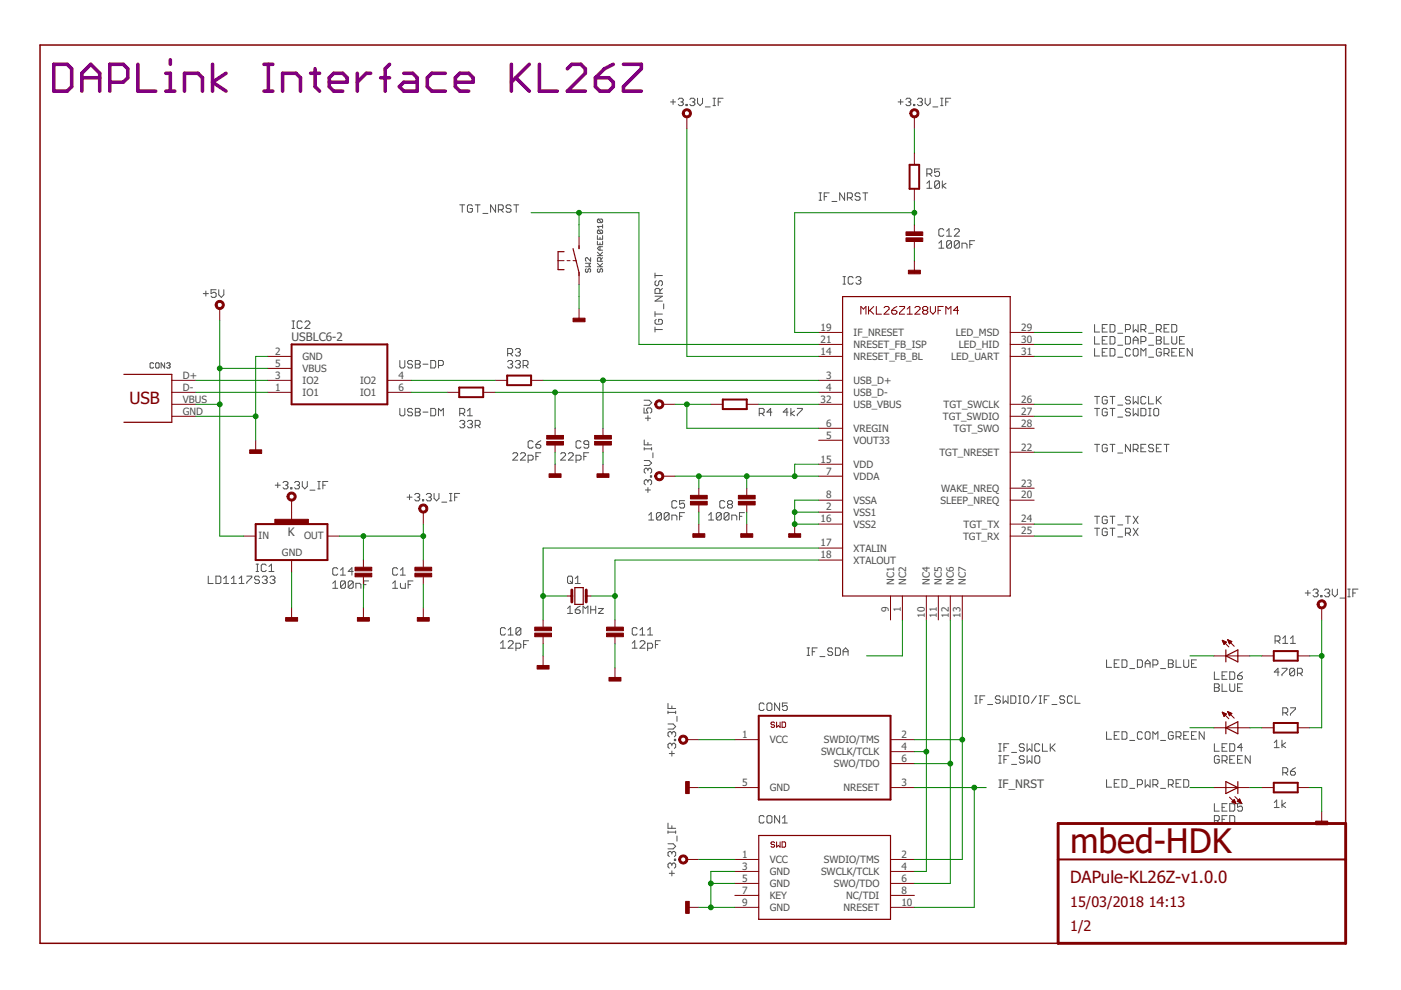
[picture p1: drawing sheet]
<svg xmlns="http://www.w3.org/2000/svg" width="297mm" height="210mm" viewBox="0 0 297 210" stroke-linecap="round" stroke-linejoin="round" font-family="sans-serif">
<g fill="none" stroke="#505050" stroke-width=".21">
<path d="M142.2 21.6h1M142.7 21.1v1M143.8 21.1l.3-.3h.5l.3 .3v.3l-.3 .2M144.3 21.6h.3M144.6 21.6l.3 .3v.2l-.3 .3h-.5l-.3-.3M145.4 22.1h.3v.3h-.3zM146.3 21.1l.2-.3h.5l.3 .3v.3l-.3 .2M146.8 21.6h.2M147 21.6l.3 .3v.2l-.3 .3h-.5l-.2-.3M147.9 20.8v1.1l.5 .5 .5-.5v-1.1M149.5 22.7h1.1M151.2 20.8h.5"/>
<path d="M151.2 22.4h.5M151.4 20.8v1.6M152.3 21.6h.5M153.3 20.8h-1v1.6M190.4 21.6h1.1M190.9 21.1v1M192.1 21.1l.2-.3h.5l.3 .3v.3l-.3 .2M192.6 21.6h.2M192.8 21.6l.3 .3v.2l-.3 .3h-.5l-.2-.3M193.7 22.1h.3v.3h-.3zM194.5 21.1l.3-.3h.5l.3 .3v.3l-.3 .2M195 21.6h.3"/>
<path d="M195.3 21.6l.3 .3v.2l-.3 .3h-.5l-.3-.3M196.2 20.8v1.1l.5 .5 .5-.5v-1.1M196.5 38.9l.5-.5v1.5M196.5 39.9h1.1M196.5 36.9h.8l.3-.3v-.5l-.3-.3h-.8v1.6M197 36.9l.6 .5M197.8 22.7h1M199.2 38.6v1.1l-.3 .2h-.5l-.2-.2M199.2 35.8h-1v.8l.5-.3h.2l.3 .3v.5l-.3 .3h-.5l-.2-.3M199.2 38.6l-.3-.2h-.5l-.2 .2v1.1M199.2 38.6l-1 1.1M199.4 20.8h.5"/>
<path d="M199.4 22.4h.5M199.7 20.8v1.6M199.8 38.4v1.5M200.5 21.6h.5M200.6 38.9l-.8 .5 .8 .5M201.6 20.8h-1.1v1.6M97.5 43.4h1M98 43.4v1.6M100.2 43.7l-.3-.3h-.5l-.3 .3v1l.3 .3h.5l.3-.3v-.5h-.6M100.8 43.4h1M101.3 43.4v1.6M102.4 45.3h1"/>
<path d="M105.1 43.4v1.6l-1.1-1.6v1.6M105.7 44.5h.7l.3-.3v-.5l-.3-.3h-.7v1.6M106.2 44.5l.5 .5M108.4 43.7l-.3-.3h-.6l-.2 .3v.2l.2 .3h.6l.3 .3v.2l-.3 .3h-.6l-.2-.3M108.9 43.4h1.1M109.5 43.4v1.6M124.1 55.8h1.1l-.3 .4 .3 .4h-1.1M124.3 57l-.2 .2 .2 .5 .4-.2v-.3l.2-.2 .3 .2-.1 .5M125.2 54.6v.8l-.7-.8h-.2l-.2 .2v.4l.2 .2M126.7 50v.7h1.1v-.7M126.7 51.1v.8h1.1v-.8M126.7 56.6h1.1"/>
<path d="M126.7 55.8l.7 .8M126.7 54.2h1.1M126.7 53.5l.7 .7M126.8 57l-.1 .2 .1 .5 .4-.2v-.3l.2-.2 .4 .2-.2 .5M126.8 46.5l-.1 .2 .1 .5h.8M126.8 48.8l-.1 .2v.4l.1 .1h.8M126.8 46.5h.8l.2 .2-.2 .5M126.8 48.8h.8l.2 .2v.4l-.2 .1M126.8 48.8l.8 .7M126.8 46.5l.8 .7M127.2 50.3v.4M127.2 51.5v.4"/>
<path d="M127.2 52.3v.7M127.4 55.4v-.6l-.2-.2h-.4l-.1 .2v.6h1.1M127.8 47.6v.8M127.8 55.8l-.6 .6M127.8 54.6l-.4 .4M127.8 53.5l-.6 .5M127.8 52.3h-.8l-.3 .4 .3 .3h.8M127.8 48h-1.1l.3 .4M138.9 57.9v1M138.9 58.4h1.5M139.1 59.5l-.2 .3v.5l.2 .3h.3l.3-.3v-.5l.2-.3h.3l.2 .3v.5l-.2 .3M173.7 42.5h.5"/>
<path d="M173.7 40.9h.5M173.9 40.9v1.6M174.8 41.7h.5M175.8 40.9h-1v1.6M176.4 42.7h1M178.7 58.7h.6M179 58.7v1.5M179.1 40.9v1.6l-1.1-1.6v1.6M179.7 41.9h.7l.3-.2v-.6l-.3-.2h-.7v1.6M180.2 41.9l.5 .6M180.9 58.9l-.3-.2h-.5l-.3 .2v1.1l.3 .2h.5l.3-.2M181.5 58.9l.2-.2h.6l.2 .2v.3l-.2 .3"/>
<path d="M182 59.5h.3M182.3 59.5l.2 .2v.3l-.2 .2h-.6l-.2-.2M182.4 41.1l-.3-.2h-.5l-.3 .2v.3l.3 .3h.5l.3 .2v.3l-.3 .3h-.5l-.3-.3M182.9 40.9h1.1M183.5 40.9v1.6M199.1 51.6l.5-.6v1.6M199.1 52.6h1M200.1 48.8l-.3-.3h-.5l-.2 .3v1l.2 .3h.5l.3-.3M200.7 50.1h1M200.7 49l.5-.5v1.6M201.7 51.3v1l-.2 .3h-.5l-.3-.3M201.7 51.3l-.2-.3h-.5l-.3 .3v1"/>
<path d="M201.7 51.3l-1 1M202.3 48.8l.3-.3h.5l.3 .3v.2l-1.1 1.1h1.1M203.4 51.3v1l-.3 .3h-.5l-.3-.3M203.4 51.3l-.3-.3h-.5l-.3 .3v1M203.4 51.3l-1.1 1M204 52.6v-1h.7l.3 .2v.8M205.6 51.8h.5M206.7 51h-1.1v1.6M32.6 77.1l-.2-.2h-.4l-.2 .2v.8l.2 .1h.4l.2-.1M33.2 76.9h.3l.2 .2v.8l-.2 .1h-.3l-.2-.1v-.8zM34.9 76.9v1.1l-.7-1.1v1.1M35.3 77.1l.2-.2h.4l.2 .2-.2 .4"/>
<path d="M35.7 77.5h.2M35.9 77.5l.2 .2-.2 .3h-.4l-.2-.1M43.1 62.3h1.1M43.6 61.7v1.1M45.8 61.4h-1.1v.9l.9-.3 .2 .3v.5l-.2 .3h-.6l-.3-.3M46.4 61.4v1.1l.5 .6 .6-.6v-1.1M61.9 69.6h.5M61.9 68.1h.5M62.2 68.1v1.5M64.1 68.3l-.3-.2h-.5l-.3 .2v1.1l.3 .2h.5l.3-.2M64.6 68.3l.3-.2h.5l.3 .2v.3l-1.1 1h1.1M84.8 76.4v1.3l.2 .3h.6l.2-.3v-1.3"/>
<path d="M87.5 76.7l-.3-.3h-.5l-.3 .3v.3l.3 .2h.5l.3 .3v.2l-.3 .3h-.5l-.3-.3M88.1 76.4h.7l.3 .3v.3l-.3 .2 .3 .3v.2l-.3 .3h-.7zM88.1 77.2h.7M89.7 77.2h1M91.3 76.4h.8l.3 .3v1l-.3 .3h-.8zM93 77.5h.7l.3-.3v-.5l-.3-.3h-.7v1.6M107.6 76.7l.3-.3h.5l.3 .3v.3l-.3 .2M107.6 75h.8l.3-.3v-.5l-.3-.3h-.8v1.6M108.2 77.2h.2M108.2 75l.5 .5M108.4 77.2l.3 .3v.2l-.3 .3h-.5l-.3-.3M109.3 76.7l.2-.3h.6l.2 .3v.3l-.2 .2"/>
<path d="M109.3 74.2l.2-.3h.6l.2 .3v.2l-.2 .3M109.8 77.2h.3M109.8 74.7h.3M110.1 77.2l.2 .3v.2l-.2 .3h-.6l-.2-.3M110.1 74.7l.2 .3v.2l-.2 .3h-.6l-.2-.3M110.9 77.5h.8l.3-.3v-.5l-.3-.3h-.8v1.6M111.4 77.5l.6 .5M138.9 69.9h1.5M138.9 66.1v1M138.9 69.3v1.1M138.9 66.6h1.5M138.9 62.8h1.5l-1.5 1h1.5"/>
<path d="M139.1 67.7l-.2 .3v.5l.2 .2h1.1l.2-.2v-.5l-.2-.3h-.5v.5M139.9 62.2v-.8l-.2-.2h-.6l-.2 .2v.8h1.5M140.4 61.2l-.5 .5M140.7 64.4v1.1M178.7 60.2h.6M232.1 73.9v1.6h1M232.1 68.8v1.6h1M232.1 71.4v1.5h1M233.7 74.7h.5M233.7 69.6h.5M233.7 72.1h.5M234.8 73.9h-1.1v1.6h1.1"/>
<path d="M234.8 68.8h-1.1v1.6h1.1M234.8 71.4h-1.1v1.5h1.1M235.4 73.9h.7l.3 .3v1l-.3 .3h-.7zM235.4 68.8h.7l.3 .3v1l-.3 .3h-.7zM235.4 71.4h.7l.3 .2v1.1l-.3 .2h-.7zM237 70.7h1M237 73.2h1M237 75.7h1M238.6 69.9h.8l.3-.3v-.5l-.3-.3h-.8v1.6M238.6 71.4h.8l.3 .2v1.1l-.3 .2h-.8zM239.7 74.2l-.3-.3h-.5l-.3 .3v1l.3 .3h.5l.3-.3M240.3 68.8v1.6l.5-.5 .5 .5v-1.6"/>
<path d="M240.3 72.9v-1l.5-.5 .5 .5v1M240.3 72.1h1M240.5 73.9h.5l.3 .3v1l-.3 .3h-.5l-.2-.3v-1zM241.9 72.4h.8l.3-.3v-.5l-.3-.2h-.8v1.5M241.9 69.9h.8l.3-.3v-.5l-.3-.3h-.8v1.6M241.9 75.5v-1.6l.5 .5 .6-.5v1.6M242.4 69.9l.6 .5M243.5 70.7h1.1M243.5 73.2h1.1M243.5 75.7h1.1M245.2 69.9h.8l.2-.3v-.5l-.2-.3h-.8v1.6M245.2 71.4h.8l.2 .2v.3l-.2 .2 .2 .3v.3l-.2 .2h-.8z"/>
<path d="M245.2 72.1h.8M245.7 69.9l.5 .5M246.2 74.2l-.2-.3h-.6l-.2 .3v1l.2 .3h.6l.2-.3v-.5h-.5M246.8 75h.8l.3-.3v-.5l-.3-.3h-.8v1.6M246.8 69.6h.5M246.8 71.4v1.5h1.1M247.3 75l.6 .5M247.9 68.8h-1.1v1.6h1.1M248.4 74.7h.6M248.4 68.8h.8l.3 .3v1l-.3 .3h-.8zM248.4 71.4v1.3l.3 .2h.5l.3-.2v-1.3M249.5 73.9h-1.1v1.6h1.1"/>
<path d="M250.1 74.7h.5M250.1 72.1h.5M251.1 73.9h-1v1.6h1M251.1 71.4h-1v1.5h1M252.8 73.9v1.6l-1.1-1.6v1.6M84.8 86.6v1.3l.2 .3h.6l.2-.3v-1.3M87.5 86.8l-.3-.2h-.5l-.3 .2v.3l.3 .3h.5l.3 .3v.2l-.3 .3h-.5l-.3-.3M88.1 87.4h.7M88.1 86.6h.7l.3 .2v.3l-.3 .3 .3 .3v.2l-.3 .3h-.7zM89.7 87.4h1M91.3 86.6h.8l.3 .2v1.1l-.3 .3h-.8zM93 88.2v-1.6l.5 .5 .5-.5v1.6"/>
<path d="M97.5 89.4l.2-.3h.6l.2 .3v.3l-.2 .2M97.5 87.7h.8l.2-.3v-.6l-.2-.2h-.8v1.6M98 89.9h.3M98 87.7l.5 .5M98.3 89.9l.2 .3v.2l-.2 .3h-.6l-.2-.3M99.1 89.4l.3-.3h.5l.3 .3v.3l-.3 .2M99.1 87.1l.5-.5v1.6M99.1 88.2h1.1M99.6 89.9h.3M99.9 89.9l.3 .3v.2l-.3 .3h-.5l-.3-.3M100.8 90.2h.7l.3-.3v-.5l-.3-.3h-.7v1.6M101.3 90.2l.5 .5"/>
<path d="M108.7 96.2l.3-.2h.5l.2 .2v.3l-1 1.1h1M110.3 96.2l.3-.2h.5l.3 .2v.3l-1.1 1.1h1.1M112 97.6h.8l.2-.3v-.5l-.2-.3h-.8v1.6M113 93.7l-.2-.2h-.6l-.2 .2v1.1l.2 .2h.6l.2-.2M113.6 94.2h.8l.3 .3v.3l-.3 .2h-.5l-.3-.2zM113.6 96.8h.5M114.7 96h-1.1v1.6M114.7 93.5l-.6 .2-.5 .5M118.9 96.2l.2-.2h.6l.2 .2v.3l-1 1.1h1M120.5 96.2l.3-.2h.5l.2 .2v.3l-1 1.1h1M122.1 97.6h.8l.3-.3v-.5l-.3-.3h-.8v1.6M123.2 93.7l-.3-.2h-.5l-.3 .2v1.1l.3 .2h.5l.3-.2"/>
<path d="M123.8 96.8h.5M124.8 96h-1v1.6M124.8 94.2h-.8l-.2-.2v-.3l.2-.2h.6l.2 .2v1.1l-.2 .2h-.6l-.2-.2M136.5 86.5v1.1h.9l-.3-.6v-.2l.3-.3h.5l.3 .3v.5l-.3 .3M136.5 84.9h1.1l.6 .5-.6 .5h-1.1M136.6 93.3v1h1.6M136.6 94.9v.5M136.6 97.6h1l.6 .6-.6 .5h-1M136.6 95.2h1.6M136.8 88.7h1.1M137.4 88.1v1.1M137.4 93.8v.5"/>
<path d="M137.4 99.5v.3M137.4 99.5l-.3-.2h-.3l-.2 .2v.6l.2 .2M137.4 99.5l.2-.2h.3l.3 .2v.6l-.3 .2M138.2 94.9v.5M138.4 96v1M161 87.7h.8l.2-.3v-.6l-.2-.2h-.8v1.6M161.5 87.7l.5 .5M163.7 87.4h-1.1l.8-.8v1.6M167.1 87.4h-1l.7-.8v1.6M167.7 86.6v1.6M168.5 87.1l-.8 .6 .8 .5M169 86.6h1.1v.2l-1.1 1.1v.3"/>
<path d="M232.1 86.6h1M232.1 84.1h1M232.1 94.2h1M232.6 84.1v1.5M232.6 86.6v1.6M232.6 94.2v1.6M234.8 86.8l-.3-.2h-.5l-.3 .2v1.1l.3 .3h.5l.3-.3v-.5h-.6M234.8 84.3l-.3-.2h-.5l-.3 .2v1.1l.3 .2h.5l.3-.2v-.6h-.6M234.8 94.5l-.3-.3h-.5l-.3 .3v1l.3 .3h.5l.3-.3v-.5h-.6M235.4 86.6h1M235.4 84.1h1M235.4 94.2h1"/>
<path d="M235.9 84.1v1.5M235.9 86.6v1.6M235.9 94.2v1.6M237 85.9h1M237 88.4h1M237 96.1h1M239.7 86.8l-.3-.2h-.5l-.3 .2v.3l.3 .3h.5l.3 .3v.2l-.3 .3h-.5l-.3-.3M239.7 84.3l-.3-.2h-.5l-.3 .2v.3l.3 .2h.5l.3 .3v.3l-.3 .2h-.5l-.3-.2M239.7 94.2v1.6l-1.1-1.6v1.6M240.3 84.1v1.5l.5-.5 .5 .5v-1.5M240.3 86.6v1.6l.5-.5 .5 .5v-1.6M240.3 95.3h.7l.3-.3v-.5l-.3-.3h-.7v1.6"/>
<path d="M240.8 95.3l.5 .5M241.9 86.6h.8l.3 .2v1.1l-.3 .3h-.8zM241.9 95h.5M243 84.3l-.3-.2h-.6l-.2 .2v1.1l.2 .2h.6l.3-.2M243 94.2h-1.1v1.6h1.1M243.5 86.6h.6M243.5 88.2h.6M243.5 84.1v1.5h1.1M243.8 86.6v1.6M244.6 94.5l-.3-.3h-.5l-.3 .3v.2l.3 .3h.5l.3 .3v.2l-.3 .3h-.5l-.3-.3M244.9 86.6h.5l.3 .2v1.1l-.3 .3h-.5l-.3-.3v-1.1zM245.2 84.1v1.5"/>
<path d="M245.2 95h.5M245.4 84.8l.8 .8M246.2 94.2h-1v1.6h1M246.2 84.1l-1 1M246.8 94.2h1.1M247.3 94.2v1.6M54.3 119.6h.5M54.6 119.6v1.6M56.5 119.9l-.3-.3h-.6l-.2 .3v1l.2 .3h.6l.3-.3M58.4 102.9h1M58.9 102.3v1.1M60 102.3l.3-.2h.5l.2 .2v.3l-.2 .3"/>
<path d="M60.5 102.9h.3M60.8 102.9l.2 .2v.3l-.2 .3h-.5l-.3-.3M61.6 103.4h.3v.3h-.3zM62.5 102.3l.2-.2h.5l.3 .2v.3l-.3 .3M63 102.9h.2M63.2 102.9l.3 .2v.3l-.3 .3h-.5l-.2-.3M64.1 102.1v1l.5 .6 .6-.6v-1M65.7 103.9h1.1M67.4 102.1h.5M67.4 103.7h.5M67.6 102.1v1.6M68.5 102.9h.5"/>
<path d="M69.5 102.1h-1v1.6M86.3 105.4h1.1M86.8 104.9v1M87.9 104.9l.3-.3h.5l.3 .3v.3l-.3 .2M88.5 105.4h.2M88.7 105.4l.3 .3v.2l-.3 .3h-.5l-.3-.3M89.6 105.9h.2v.3h-.2zM90.4 104.9l.3-.3h.5l.2 .3v.3l-.2 .2M90.9 105.4h.3M91.2 105.4l.2 .3v.2l-.2 .3h-.5l-.3-.3M92 104.6v1.1l.6 .5 .5-.5v-1.1M93.7 106.5h1"/>
<path d="M95.3 104.6h.5M95.3 106.2h.5M95.6 104.6v1.6M96.4 105.4h.5M97.5 104.6h-1.1v1.6M136.8 103.9h1.1M137.4 102v.3M137.4 103.4v1M137.4 102l-.3-.3h-.3l-.2 .3v.5l.2 .3M137.4 102l.2-.3h.3l.3 .3v.5l-.3 .3M137.5 109.2l.6-.5v1.6M137.5 110.3h1.1"/>
<path d="M137.9 100.9h.3v.3h-.3zM140.2 108.9l-.2-.2h-.6l-.2 .2v1.1M140.2 108.9v1.1l-.2 .3h-.6l-.2-.3M140.2 108.9l-1 1.1M141.9 108.9v1.1l-.3 .3h-.5l-.3-.3M141.9 108.9l-.3-.2h-.5l-.3 .2v1.1M141.9 108.9l-1.1 1.1M142.5 110.3v-1.1h.7l.3 .3v.8M143.5 106.4l-.3-.2h-.5l-.2 .2v1.1l.2 .2h.5l.3-.2M144.1 109.5h.5M145.1 108.7h-1v1.6M145.1 106.2h-1v.7l.5-.2h.3l.2 .2v.6l-.2 .2h-.5l-.3-.2"/>
<path d="M150.2 110.3h1.1M150.2 109.2l.6-.5v1.6M152.9 108.9v1.1l-.2 .3h-.6l-.2-.3M152.9 108.9l-.2-.2h-.6l-.2 .2v1.1M152.9 108.9l-1 1.1M153.7 106.4l-.3-.2h-.5l-.3 .2v1.1l.3 .2h.5l.3-.2M154.5 106.9l-.3-.2v-.3l.3-.2h.5l.3 .2v.3l-.3 .2M154.5 106.9l-.3 .3v.3l.3 .2h.5l.3-.2v-.3l-.3-.3M154.5 106.9h.5M154.6 108.9v1.1l-.3 .3h-.5l-.3-.3M154.6 108.9l-.3-.2h-.5l-.3 .2v1.1M154.6 108.9l-1.1 1.1"/>
<path d="M155.2 110.3v-1.1h.7l.3 .3v.8M156.8 109.5h.5M157.8 108.7h-1v1.6M232.1 109.5h1M232.1 112h1M232.6 109.5v1.5M232.6 112v1.6M234.8 109.7l-.3-.2h-.5l-.3 .2v1.1l.3 .2h.5l.3-.2v-.6h-.6M234.8 112.2l-.3-.2h-.5l-.3 .2v1.1l.3 .3h.5l.3-.3v-.5h-.6M235.4 109.5h1M235.4 112h1M235.9 109.5v1.5"/>
<path d="M235.9 112v1.6M237 113.8h1M237 111.3h1M238.6 109.5h1.1M238.6 113h.8l.3-.2v-.6l-.3-.2h-.8v1.6M239.1 113l.6 .6M239.1 109.5v1.5M240.3 112l1 1.6M240.3 109.5l1 1.5M241.3 112l-1 1.6M241.3 109.5l-1 1.5M44.2 122.2v1.5h1"/>
<path d="M45.8 122.2h.8l.2 .2v1.1l-.2 .2h-.8zM47.4 123.7h1.1M47.4 122.7l.5-.5v1.5M49.1 123.7h1M49.1 122.7l.5-.5v1.5M50.7 123.7h1M50.7 122.7l.5-.5v1.5M52.3 122.2h1.1v.2l-1.1 1.1v.2M54.3 121.2h.5M55 122.4l-.2-.2h-.6l-.2 .2v.3l.2 .2h.6l.2 .3v.3l-.2 .2h-.6l-.2-.2M55.6 122.4l.3-.2h.5l.2 .2v.3l-.2 .2M56.1 122.9h.3"/>
<path d="M56.4 122.9l.2 .3v.3l-.2 .2h-.5l-.3-.2M57 121.2h1.1M57 120.1l.6-.5v1.6M57.2 122.4l.3-.2h.5l.3 .2v.3l-.3 .2M57.8 122.9h.2M58 122.9l.3 .3v.3l-.3 .2h-.5l-.3-.2M70.5 123.7l.6-.5v1.5M70.5 124.7h1.1M71.6 120.6l-.2-.2h-.6l-.3 .2v1.1l.3 .2h.6l.2-.2M72.2 121.9h1M72.2 120.9l.5-.5v1.5M73.2 123.4v1.1l-.2 .2h-.5l-.3-.2"/>
<path d="M73.2 123.4l-.2-.2h-.5l-.3 .2v1.1M73.2 123.4l-1 1.1M74.9 123.4v1.1l-.3 .2h-.5l-.3-.2M74.9 123.4l-.3-.2h-.5l-.3 .2v1.1M74.9 123.4l-1.1 1.1M74.9 121.2h-1.1l.8-.8v1.5M75.5 124.7v-1h.8l.2 .3v.7M77.1 124h.5M78.1 123.2h-1v1.5M83.2 124.7h1.1M83.2 123.7l.6-.5v1.5M84.3 120.6l-.3-.2h-.5l-.3 .2v1.1l.3 .2h.5l.3-.2"/>
<path d="M84.9 123.7v.8l.3 .2h.7v-1M84.9 121.9h1M84.9 120.9l.5-.5v1.5M86.5 124h.6M87.6 123.2h-1.1v1.5M106.1 136.4l.5-.6v1.6M106.1 137.4h1.1M107.2 133.3l-.3-.2h-.5l-.3 .2v1.1l.3 .2h.5l.3-.2M107.7 136.1l.3-.3h.5l.3 .3v.3l-1.1 1h1.1M107.7 134.6h1.1M107.7 133.6l.6-.5v1.5M109.4 137.4h.8l.2-.2v-.5l-.2-.3h-.8v1.6"/>
<path d="M110.4 133.3l-.2-.2h-.6l-.2 .2v1.1M110.4 133.3v1.1l-.2 .2h-.6l-.2-.2M110.4 133.3l-1 1.1M111 136.7h.5M112.1 135.8h-1.1v1.6M120.3 129l.6-.5v1.6M120.3 130.1h1.1M120.3 122.4l.3-.2h.5l.3 .2v1.1l-.3 .2h-.5l-.3-.2zM120.9 123.2l.5 .5M122 129.3h.7l.3 .2v.3l-.3 .3h-.5l-.2-.3zM122 123.7h1M122 122.7l.5-.5v1.5"/>
<path d="M123 128.5l-.5 .3-.5 .5M123.6 130.1v-1.6l.5 .5 .6-.5v1.6M125.2 129.3h1.1M125.2 128.5v1.6M126.3 128.5v1.6M126.9 129h1l-1 1.1h1M134 137.4h1.1M134 136.4l.6-.6v1.6M135.1 133.3l-.3-.2h-.5l-.3 .2v1.1l.3 .2h.5l.3-.2M135.7 136.1l.3-.3h.5l.2 .3v.3l-1 1h1M135.7 134.6h1M135.7 133.6l.5-.5v1.5"/>
<path d="M137.3 137.4h.8l.3-.2v-.5l-.3-.3h-.8v1.6M137.3 134.6h1.1M137.3 133.6l.5-.5v1.5M139 136.7h.5M140 135.8h-1v1.6M171.1 139h.5M171.1 137.4h.5M171.4 137.4v1.6M172.2 138.2h.5M173.3 137.4h-1.1v1.6M173.8 139.2h1.1M176.5 137.6l-.2-.2h-.6l-.2 .2v.3l.2 .3h.6l.2 .2v.3l-.2 .3h-.6l-.2-.3"/>
<path d="M177.1 137.4h.8l.3 .2v1.1l-.3 .3h-.8zM178.8 138.2h1M178.8 139v-1.1l.5-.5 .5 .5v1.1M234.6 139.9v1.6h1.1M237.3 139.9h-1.1v1.6h1.1M237.9 139.9h.8l.2 .3v1l-.2 .3h-.8zM241.2 139.9h.7l.3 .3v1l-.3 .3h-.7zM247.7 139.9h.8l.3 .3v.2l-.3 .3 .3 .3v.2l-.3 .3h-.8zM249.3 139.9v1.6h1.1M251 139.9v1.3l.2 .3h.6l.2-.3v-1.3M253.7 139.9h-1.1v1.6h1.1M270.3 135.9h.8l.3-.3v-.5l-.3-.3h-.8v1.6"/>
<path d="M270.8 135.9l.6 .5M272 135.4l.5-.6v1.6M272 136.4h1M273.6 136.4h1.1M273.6 135.4l.5-.6v1.6M276.7 125.7h1.1M277.3 125.2v1.1M278.4 125.2l.3-.3h.5l.3 .3v.3l-.3 .2M278.9 125.7h.3M279.2 125.7l.3 .3v.3l-.3 .2h-.5l-.3-.2M280 126.3h.3v.2h-.3zM280.8 125.2l.3-.3h.5l.3 .3v.3l-.3 .2"/>
<path d="M281.4 125.7h.2M281.6 125.7l.3 .3v.3l-.3 .2h-.5l-.3-.2M282.5 124.9v1.1l.5 .5 .5-.5v-1.1M284.1 126.8h1.1M285.7 124.9h.6M285.7 126.5h.6M286 124.9v1.6M286.8 125.7h.6M287.9 124.9h-1.1v1.6M141.6 149.1v1.1h1.7M141.6 150.8v.5M141.6 153.5h1.1l.6 .6-.6 .5h-1.1"/>
<path d="M141.6 151h1.7M141.9 159.8h1.1M142.5 149.7v.5M142.5 155.4v.3M142.5 157.9v.2M142.5 159.2v1.1M142.5 157.9l-.3-.3h-.3l-.3 .3v.5l.3 .3M142.5 155.4l-.3-.3h-.3l-.3 .3v.6l.3 .2M142.5 157.9l.2-.3h.3l.3 .3v.5l-.3 .3M142.5 155.4l.2-.3h.3l.3 .3v.6l-.3 .2M143 156.8h.3v.2h-.3zM143.3 150.8v.5"/>
<path d="M143.5 151.9v1.1M162 149.3l-.2-.2h-.6l-.2 .2v1.1l.2 .2h.6l.2-.2M162.9 149.1h.5l.3 .2v1.1l-.3 .2h-.5l-.3-.2v-1.1zM165.3 149.1v1.5l-1.1-1.5v1.5M166.9 149.1h-1v.8l.5-.3h.3l.2 .3v.5l-.2 .2h-.6l-.2-.2M206.7 149.1h.5M206.7 147.5h.5M206.9 147.5v1.6M207.8 148.3h.5M208.8 147.5h-1v1.6M209.4 149.4h1.1M211.8 159.3h.5"/>
<path d="M211.8 157.7h.5M212 157.7v1.6M212.1 147.8l-.3-.3h-.5l-.3 .3v.3l.3 .2h.5l.3 .3v.2l-.3 .3h-.5l-.3-.3M212.7 147.5v1.6l.5-.5 .5 .5v-1.6M212.9 158.5h.5M213.9 157.7h-1v1.6M214.3 147.5h.8l.3 .3v1l-.3 .3h-.8zM214.5 159.5h1M215.9 149.1h.6M215.9 147.5h.6M216.2 147.5v1.6M217.2 158l-.3-.3h-.5l-.3 .3v.2l.3 .3h.5l.3 .2v.3l-.3 .3h-.5l-.3-.3"/>
<path d="M217.3 147.5h.5l.3 .3v1l-.3 .3h-.5l-.3-.3v-1zM217.8 157.7v1.6l.5-.6 .5 .6v-1.6M219.7 147.5l-1 1.6M220.3 149.1h.5M220.3 147.5h.5M220.5 158l-.3-.3h-.6l-.2 .3v1l.2 .3h.6l.3-.3M220.6 147.5v1.6M221 157.7v1.6h1.1M221.4 148.3h.5M222.5 147.5h-1.1v1.6M222.7 157.7v1.6M222.9 158.5l.8 .8"/>
<path d="M223 149.4h1.1M223.7 157.7l-1 1M225.7 147.8l-.2-.3h-.6l-.2 .3v.3l.2 .2h.6l.2 .3v.2l-.2 .3h-.6l-.2-.3M227.4 147.8l-.3-.3h-.5l-.3 .3v1l.3 .3h.5l.3-.3M227.9 147.5v1.6h1.1M234.6 155.2v1.5h1.1M236.2 140.7h.6M236.2 155.9h.6M237.3 155.2h-1.1v1.5h1.1M237.9 155.2h.8l.2 .2v1.1l-.2 .2h-.8zM239.5 141.8h1.1M239.5 157h1.1"/>
<path d="M242.2 155.4l-.3-.2h-.5l-.2 .2v1.1l.2 .2h.5l.3-.2M242.8 141.5v-1.1l.5-.5 .5 .5v1.1M242.8 140.7h1M243.1 155.2h.5l.2 .2v1.1l-.2 .2h-.5l-.3-.2v-1.1zM244.4 141h.8l.3-.3v-.5l-.3-.3h-.8v1.6M244.4 156.7v-1.5l.6 .5 .5-.5v1.5M246.1 141.8h1M246.1 157h1M247.7 140.7h.8M248.8 155.4l-.3-.2h-.5l-.3 .2v1.1l.3 .2h.5l.3-.2v-.6h-.6M249.3 156.2h.8l.3-.3v-.5l-.3-.2h-.8v1.5M249.9 156.2l.5 .5"/>
<path d="M251 155.9h.5M252 155.2h-1v1.5h1M252.6 140.7h.5M252.6 155.9h.5M253.7 155.2h-1.1v1.5h1.1M255.3 155.2v1.5l-1-1.5v1.5M257.5 142.5v1.5h1M257.5 145h.8l.2 .3v.2l-.2 .3 .2 .2v.3l-.2 .3h-.8zM257.5 157.7v1.6h1M257.5 145.8h.8M259.1 145v1.6h1.1M259.1 143.3h.5"/>
<path d="M259.1 158.5h.5M260.2 142.5h-1.1v1.5h1.1M260.2 157.7h-1.1v1.6h1.1M260.7 142.5h.8l.3 .2v1.1l-.3 .2h-.8zM260.7 145v1.3l.3 .3h.5l.3-.3v-1.3M260.7 157.7h.8l.3 .3v1l-.3 .3h-.8zM262.4 143.3h.8l.2 .2v.3l-.2 .2h-.6l-.2-.2zM262.4 145.8h.5M263.4 145h-1v1.6h1M263.4 158.5h-1l.8-.8v1.6M263.4 142.5l-1 .8M270.2 157.5l.5-.6v1.6"/>
<path d="M270.2 158.5h1M271.2 142.5h-1l.8-.8v1.6M271.8 141.7h1.1v.3l-1.1 1v.3M271.8 156.9v1.6M272 151.1h.8l.2-.2v-.6l-.2-.2h-.8v1.6M272.5 151.1l.5 .6M272.6 157.5l-.8 .5 .8 .5M273.6 150.1h1.1v.2l-1.1 1.1v.3M274.5 142l-.3-.3h-.5l-.3 .3v1M274.5 142v1l-.3 .3h-.5l-.3-.3M274.5 142l-1.1 1M275.1 142.7h.8l.2-.2v-.5l-.2-.3h-.8v1.6"/>
<path d="M275.6 142.7l.5 .6M141.6 174.5v1.1h1.7M141.6 176.2v.5M141.6 178.9h1.1l.6 .5-.6 .6h-1.1M141.6 176.4h1.7M142.5 175.1v.5M143.3 176.2v.5M143.5 177.2v1.2M162 173.2l-.2-.3h-.6l-.2 .3v1l.2 .3h.6l.2-.3M162.9 172.9h.5l.3 .3v1l-.3 .3h-.5l-.3-.3v-1zM165.3 172.9v1.6l-1.1-1.6v1.6M165.9 174.5h1"/>
<path d="M165.9 173.5l.5-.6v1.6M211.8 160.2h.5M211.8 161.8h.5M212 160.2v1.6M212.9 161h.5M213.9 160.2h-1v1.6M214.5 162.1h1M217.2 160.5l-.3-.3h-.5l-.3 .3v.3l.3 .2h.5l.3 .3v.2l-.3 .3h-.5l-.3-.3M217.8 160.2v1.6l.5-.5 .5 .5v-1.6M219.6 160.2h.6l.3 .3v1l-.3 .3h-.6l-.2-.3v-1zM234.6 165.3v1.6h1.1M236.2 166.1h.6"/>
<path d="M237.3 165.3h-1.1v1.6h1.1M237.9 165.3h.8l.2 .3v1l-.2 .3h-.8zM239.5 167.2h1.1M241.2 166.4h.7l.3-.3v-.5l-.3-.3h-.7v1.6M242.8 165.3v1.6l.5-.5 .5 .5v-1.6M244.4 166.4h.8l.3-.3v-.5l-.3-.3h-.8v1.6M245 166.4l.5 .5M246.1 167.2h1M247.7 166.4h.8l.3-.3v-.5l-.3-.3h-.8v1.6M248.2 166.4l.6 .5M249.3 166.1h.6M250.4 165.3h-1.1v1.6h1.1"/>
<path d="M251 165.3h.8l.2 .3v1l-.2 .3h-.8zM257.5 170.4v1.6h1M257.5 174h.8l.2-.3v-.5l-.2-.3h-.8v1.6M258 174l.5 .5M258.5 160.5l-.2-.3h-.6l-.2 .3v1l.2 .3h.6l.2-.3v-.5h-.5M259.1 161.3h.8l.3-.3v-.5l-.3-.3h-.8v1.6M259.1 173.7h.5M259.1 171.2h.5M259.6 161.3l.6 .5M260.2 170.4h-1.1v1.6h1.1M260.2 172.9h-1.1v1.6h1.1M260.7 161h.6"/>
<path d="M260.7 170.4h.8l.3 .2v1.1l-.3 .3h-.8zM260.7 172.9h.8l.3 .3v1l-.3 .3h-.8zM261.8 160.2h-1.1v1.6h1.1M262.4 161h.5M263.4 160.2h-1v1.6h1M263.4 170.4h-1v.8l.5-.3h.3l.2 .3v.5l-.2 .3h-.6l-.2-.3M265.1 160.2v1.6l-1.1-1.6v1.6M270.2 170.2l.5-.6v1.6M270.2 171.2h1M271.8 169.6v1.6M272 163.8h.8l.2-.2v-.6l-.2-.2h-.8v1.6M272.5 163.8l.5 .6"/>
<path d="M272.6 170.2l-.8 .5 .8 .5M273.6 163.6h.8l.3 .2v.3l-.3 .3h-.5l-.3-.3zM274.7 162.8l-1.1 .8M141.9 185.2h1.1M142.5 180.8v.3M142.5 183.3v.2M142.5 184.6v1.1M142.5 180.8l-.3-.3h-.3l-.3 .3v.5l.3 .3M142.5 183.3l-.3-.3h-.3l-.3 .3v.5l.3 .3M142.5 180.8l.2-.3h.3l.3 .3v.5l-.3 .3M142.5 183.3l.2-.3h.3l.3 .3v.5l-.3 .3M143 182.2h.3v.2h-.3z"/>
</g>
<path d="M285.3 174.6v-165.1h-276.8v190.5h215.8" fill="none" stroke="#800000" stroke-width=".32"/>
<path d="M121.2 125.1v2.5M124.3 125.1v2.5M224.3 174.6h61v25.4h-61z" fill="none" stroke="#800000" stroke-width=".61"/>
<path d="M192.8 34.9h2.1v5.1h-2.1zM61.8 73h20.3v12.7h-20.3zM107.5 79.6h5.1v2.1h-5.1zM97.4 82.2h5v2h-5zM153.2 84.7h5.1v2h-5.1zM54.2 111.1h15.2v7.6h-15.2zM270.1 138h5v2.1h-5zM160.9 151.8h27.9v17.7h-27.9zM270.1 153.3h5v2h-5zM270.1 166h5v2h-5zM224.3 182.2h61" fill="none" stroke="#800000" stroke-width=".42"/>
<g fill="none" stroke="#800000" stroke-width=".21">
<path d="M145.6 24.8v2.5M193.9 24.8v2.5M193.9 32.4v2.5M118.3 55.3h1.3M120.2 55.3h.7M121.5 55.3h.6M122.8 50.2v2.5M122.8 57.8v2.5M193.9 40v2.6M193.9 47.6v1.6M193.9 51.2v1.5M193.9 55.3v2.5"/>
<path d="M46.6 65.4v2.6M56.7 75.6h5.1M56.7 78.1h5.1M122.8 65.4v2.6M173.6 73h5M173.6 75.6h5M173.6 70.5h5M182.5 66.6v-1.6l.6 .5 .5-.5v1.6M184.1 65v1.6M184.4 65.8l.9 .8M185.3 65l-1.2 1.1M185.8 65v1.6h1.1"/>
<path d="M187.4 65.3l.3-.3h.6l.2 .3v.2l-1.1 1.1h1.1M189.1 65.8h.8l.3 .3v.2l-.3 .3h-.6l-.2-.3zM190.2 65l-.6 .3-.5 .5M190.7 65h1.1v.3l-1.1 1v.3h1.1M192.3 66.6h1.1M192.3 65.5l.6-.5v1.6M194 65.3l.2-.3h.6l.3 .3v.2l-1.1 1.1h1.1M195.9 65.8l-.3 .3v.2l.3 .3h.5l.3-.3v-.2l-.3-.3M195.9 65.8l-.3-.3v-.2l.3-.3h.5l.3 .3v.2l-.3 .3M195.9 65.8h.5M197.3 65v1.1l.5 .5 .5-.5v-1.1M198.9 65.8h.5"/>
<path d="M200 65h-1.1v1.6M200.5 66.6v-1.6l.6 .5 .5-.5v1.6M203.2 65.8h-1l.8-.8v1.6M214.2 73h5.1M214.2 75.6h5.1M214.2 70.5h5.1M36.4 80.6h5.1M36.4 83.2h5.1M36.4 85.7h5.1M36.4 88.3h5.1M54.2 93.3v2.6M56.7 80.6h5.1"/>
<path d="M56.7 83.2h5.1M82.1 80.6h5.1M82.1 83.2h5.1M94.8 83.2h2.6M102.4 83.2h2.6M105 80.6h2.5M112.6 80.6h2.5M117.7 90.8v1.5M117.7 94.4v1.5M117.7 98.4v2.6M127.8 90.8v1.5M127.8 94.4v1.5"/>
<path d="M127.8 98.4v2.6M140.5 85.7h2.6M150.7 85.7h2.5M158.3 85.7h2.6M173.6 80.6h5M173.6 83.2h5M173.6 85.7h5M173.6 98.4h5M173.6 93.3h5M173.6 90.8h5M214.2 85.7h5.1M214.2 90.8h5.1"/>
<path d="M214.2 95.9h5.1M214.2 88.3h5.1M51.7 113.7h2.5M61.8 106v5.1M61.8 118.7v2.6M69.4 113.7h2.6M77 118.7v1.6M89.7 108.6v2.5M89.7 118.7v1.6M140.5 101h2.6M148.2 103.5v1.5M148.2 107.1v1.5"/>
<path d="M148.2 111.1v2.6M158.3 103.5v1.5M158.3 107.1v1.5M158.3 111.1v2.6M168.5 111.1v2.6M173.6 108.6h5M173.6 101h5M173.6 106h5M173.6 116.2h5M173.6 118.7h5M173.6 111.1h5M214.2 106h5.1"/>
<path d="M214.2 103.5h5.1M214.2 111.1h5.1M214.2 113.7h5.1M61.8 128.9v2.5M77 122.3v1.5M77 128.9v2.5M89.7 122.3v1.5M89.7 128.9v2.5M115.1 131.4v1.6M115.1 135v1.5M115.1 139.1v2.5M120.2 126.4h1"/>
<path d="M124.3 126.4h1M130.4 131.4v1.6M130.4 135v1.5M188.8 126.4v5M191.3 126.4v5M196.4 126.4v5M198.9 126.4v5M201.5 126.4v5M204 126.4v5M257.4 139.1h7.6M259.1 135.8l1.4 1.4M259.1 135.8l.9 .3-.5 .6z"/>
<path d="M259.2 135.8h.1M259.2 136h.4M259.3 136.1h.6M259.3 136.2h.7M259.4 136.3h.4M259.4 136.4h.3M259.5 136.6h.1M260.3 135.6l1.4 1.4M260.3 135.6l.9 .4-.5 .5zM260.3 135.7h.2M260.4 135.8h.4M260.4 136h.6"/>
<path d="M260.5 136.1h.6M260.5 136.2h.5M260.6 136.3h.3M260.6 136.4h.2M267.5 139.1h2.6M275.1 139.1h2.6M280.2 128.9v2.5M130.4 141.6v2.5M145.6 156.8h2.6M155.8 156.8h5.1M164.2 153.3l-.2-.2h-.3l-.2 .2 .2 .4h.3l.2 .1-.2 .4h-.3l-.2-.2M164.7 153.1v1.1l.3-.4 .4 .4v-1.1"/>
<path d="M165.8 153.1h.6l.2 .2v.7l-.2 .2h-.6zM188.8 156.8h5.1M188.8 159.4h5.1M257.4 154.3h7.6M259.1 151l1.4 1.4M259.1 151l.9 .4-.5 .5zM259.2 151h.1M259.2 151.2h.3M259.3 151.3h.5M259.3 151.4h.7M259.4 151.5h.5M259.4 151.6h.4"/>
<path d="M259.5 151.8h.2M259.5 151.9h.1M260.3 150.9l1.4 1.4M260.3 150.9l.9 .4M260.3 150.9l.4 .9 .5-.5M260.3 150.9h.1M260.3 151h.4M260.4 151.2h.6M260.5 151.3h.7M260.5 151.4h.5M260.6 151.5h.3M260.6 151.6h.2"/>
<path d="M267.5 154.3h2.6M275.1 154.3h2.6M145.6 167h2.6M155.8 167h5.1M164.2 178.7l-.2-.2h-.3l-.2 .2 .2 .3h.3l.2 .2-.2 .4h-.3l-.2-.2M164.7 178.5v1.1l.3-.4 .4 .4v-1.1M165.8 178.5h.6l.2 .2v.7l-.2 .2h-.6zM188.8 167h5.1M188.8 161.9h5.1M257.4 167h7.6M260.7 169l1.4 1.4M261.2 170l.5-.5 .4 .9z"/>
<path d="M261.2 170h.7M261.3 170.1h.6M261.4 169.8h.4M261.5 169.7h.3M261.6 170.2h.4M261.6 169.6h.1M261.8 168.9l1.4 1.4M261.9 170.3h.1M262.3 169.9l.5-.5 .4 .9zM262.4 169.8h.6M262.4 170h.7M262.5 169.7h.5"/>
<path d="M262.6 169.6h.3M262.7 170.1h.4M262.7 169.5h.2M263 170.2h.2M267.5 167h2.6M275.1 167h2.6M280.2 172.1v2.5M145.6 182.2h2.6M145.6 192.4h2.6M155.8 182.2h5.1M155.8 184.8h5.1M155.8 187.3h5.1"/>
<path d="M155.8 189.8h5.1M155.8 192.4h5.1M188.8 182.2h5.1M188.8 184.8h5.1M188.8 187.3h5.1M188.8 189.8h5.1M188.8 192.4h5.1"/>
</g>
<g fill="#800000" stroke="#800000" stroke-width=".21">
<path d="M167.2 113.2h2.6v.7h-2.6z"/>
<path d="M146.4 106.3h3.5v.8h-3.5z"/>
<path d="M146.4 105h3.5v.8h-3.5z"/>
<path d="M156.5 106.3h3.6v.8h-3.6z"/>
<path d="M156.5 105h3.6v.8h-3.6z"/>
<path d="M146.9 113.2h2.5v.7h-2.5z"/>
<path d="M157.1 113.2h2.5v.7h-2.5z"/>
<path d="M115.9 93.6h3.6v.8h-3.6z"/>
<path d="M115.9 92.3h3.6v.8h-3.6z"/>
<path d="M126.1 93.6h3.5v.8h-3.5z"/>
<path d="M126.1 92.3h3.5v.8h-3.5z"/>
<path d="M126.6 100.5h2.5v.7h-2.5z"/>
<path d="M116.4 100.5h2.6v.7h-2.6z"/>
<path d="M113.4 134.2h3.5v.8h-3.5z"/>
<path d="M113.4 133h3.5v.7h-3.5z"/>
<path d="M128.6 134.2h3.6v.8h-3.6z"/>
<path d="M128.6 133h3.6v.7h-3.6z"/>
<path d="M113.9 141.1h2.5v.8h-2.5z"/>
<path d="M129.1 143.6h2.6v.8h-2.6z"/>
<path d="M192.1 50.4h3.5v.8h-3.5z"/>
<path d="M192.1 49.2h3.5v.7h-3.5z"/>
<path d="M192.6 57.3h2.5v.8h-2.5z"/>
<path d="M52.9 95.4h2.6v.7h-2.6z"/>
<path d="M88.5 130.9h2.5v.8h-2.5z"/>
<path d="M60.6 130.9h2.5v.8h-2.5z"/>
<path d="M58.3 110.1h7.1v1h-7.1z"/>
<path d="M75.3 120.3h3.5v.7h-3.5z"/>
<path d="M75.3 121.5h3.5v.8h-3.5z"/>
<path d="M75.8 130.9h2.5v.8h-2.5z"/>
<path d="M145.4 165.7h.7v2.6h-.7z"/>
<path d="M121.5 67.5h2.5v.7h-2.5z"/>
<path d="M279 174.1h2.5v.8h-2.5z"/>
<path d="M88 120.3h3.5v.7h-3.5z"/>
<path d="M88 121.5h3.5v.8h-3.5z"/>
<path d="M145.4 191.1h.7v2.6h-.7z"/>
</g>
<g fill="none" stroke="#800000" stroke-width=".25">
<path d="M119.6 53.4h-1.3v3.8h1.3M121.5 52.7l1.3 5.1v.6M122.8 52.1v.6M26.3 79.4h10.1v10.1h-10.1M178.6 62.9h35.6v63.5h-35.6zM121.9 124.6h1.8v3.5h-1.8zM259.9 137.8v2.5M259.9 139.1l2.5-1.3v2.5zM259.9 154.3l2.5-1.3v2.6zM259.9 153v2.6M160.9 177.1h27.9v17.8h-27.9zM259.9 165.7l2.5 1.3-2.5 1.3z"/>
<path d="M262.4 165.7v2.6"/>
</g>
<g fill="#800000" stroke="#800000" stroke-width=".21">
<path d="M139 100.4a.97 .97 0 0 1 1.6 0 .97 .97 0 0 1-.5 1.5 .97 .97 0 0 1-1.3-.9h.4a.56 .56 0 0 1 .8-.5 .56 .56 0 0 1 .1 .9 .56 .56 0 0 1-.8-.2l-.1-.2h-.4z" fill-rule="evenodd"/>
<path d="M193.1 23.4a.96 .96 0 0 1 1.6 0 .96 .96 0 0 1-.5 1.5 .96 .96 0 0 1-1.3-.9h.4a.56 .56 0 0 1 .8-.5 .56 .56 0 0 1 .2 .9 .56 .56 0 0 1-.9-.2l-.1-.2h-.4z" fill-rule="evenodd"/>
<path d="M144.9 23.4a.97 .97 0 0 1 1.5 .1 .97 .97 0 0 1-.5 1.5 .97 .97 0 0 1-1.2-1h.4a.56 .56 0 0 1 .7-.5 .56 .56 0 0 1 .2 .9 .56 .56 0 0 1-.9-.2v-.2h-.4z" fill-rule="evenodd"/>
<path d="M61.1 104.7a.97 .97 0 0 1 1.5 .1 .97 .97 0 0 1-.5 1.4 .97 .97 0 0 1-1.2-.9h.4a.56 .56 0 0 1 .7-.6 .56 .56 0 0 1 .2 .9 .56 .56 0 0 1-.9-.1v-.2h-.4z" fill-rule="evenodd"/>
<path d="M89 107.2a.96 .96 0 0 1 1.5 0 .96 .96 0 0 1-.4 1.5 .96 .96 0 0 1-1.3-.9h.4a.56 .56 0 0 1 .8-.4 .56 .56 0 0 1 .1 .9 .56 .56 0 0 1-.9-.3v-.2h-.4z" fill-rule="evenodd"/>
<path d="M144.1 156.2a.97 .97 0 0 1 1.6 .1 .97 .97 0 0 1-.6 1.5 .97 .97 0 0 1-1.2-1h.4a.56 .56 0 0 1 .8-.5 .56 .56 0 0 1 .2 .9 .56 .56 0 0 1-1-.2v-.2h-.4z" fill-rule="evenodd"/>
<path d="M279.5 127.6a.97 .97 0 0 1 1.5 0 .97 .97 0 0 1-.5 1.5 .97 .97 0 0 1-1.2-1h.4a.56 .56 0 0 1 .7-.5 .56 .56 0 0 1 .2 .9 .56 .56 0 0 1-.9-.2v-.2h-.4z" fill-rule="evenodd"/>
<path d="M139 85.1a.97 .97 0 0 1 1.6 .1 .97 .97 0 0 1-.5 1.5 .97 .97 0 0 1-1.3-1h.4a.56 .56 0 0 1 .8-.4 .56 .56 0 0 1 .1 .9 .56 .56 0 0 1-.8-.3l-.1-.2h-.4z" fill-rule="evenodd"/>
<path d="M45.8 64.1a.97 .97 0 0 1 1.6 0 .97 .97 0 0 1-.5 1.5 .97 .97 0 0 1-1.3-.9h.4a.56 .56 0 0 1 .8-.6 .56 .56 0 0 1 .2 .9 .56 .56 0 0 1-.9-.2l-.1-.1h-.4z" fill-rule="evenodd"/>
<path d="M144.1 181.6a.97 .97 0 0 1 1.6 .1 .97 .97 0 0 1-.6 1.5 .97 .97 0 0 1-1.2-1h.4a.56 .56 0 0 1 .8-.5 .56 .56 0 0 1 .2 .9 .56 .56 0 0 1-1-.2v-.2h-.4z" fill-rule="evenodd"/>
</g>
<g fill="none" stroke="#008000" stroke-width=".21">
<path d="M145.6 27.3v48.3h28M193.9 27.3v5.1M112.6 45.1h22.9v27.9h38.1M122.8 45.1v5.1M193.9 45.1h-25.4v25.4h5.1M193.9 42.6v5M193.9 52.7v2.6M46.6 68v45.7h5.1M46.6 78.1h10.1M56.7 75.6h-2.5v17.7M122.8 60.3v5.1M219.3 75.6h10.1"/>
<path d="M219.3 73h10.1M219.3 70.5h10.1M41.5 88.3h12.7M41.5 85.7h5.1M41.5 83.2h15.2M41.5 80.6h15.2M87.2 83.2h7.6M87.2 80.6h17.8M105 83.2h68.6M115.1 80.6h58.5M117.7 83.2v7.6M117.7 95.9v2.5"/>
<path d="M127.8 80.6v10.2M127.8 95.9v2.5M143.1 85.7h7.6M145.6 85.7v5.1h28M160.9 85.7h12.7M173.6 98.4h-5.1v2.6M219.3 88.3h10.1M219.3 85.7h10.1M219.3 95.9h10.1M72 113.7h17.7M77 113.7v5M89.7 111.1v7.6"/>
<path d="M143.1 101h30.5M148.2 101v2.5M148.2 108.6v2.5M158.3 101v2.5M158.3 108.6v2.5M168.5 108.6h5.1M173.6 106h-5.1v5.1h5.1M173.6 116.2h-58.5v15.2M173.6 118.7h-43.2v12.7M219.3 111.1h10.1M219.3 113.7h10.1M61.8 121.3v7.6"/>
<path d="M77 123.8v5.1M89.7 123.8v5.1M115.1 136.5v2.6M115.1 126.4h5.1M125.3 126.4h5.1M130.4 136.5v5.1M191.3 131.4v7.7h-7.6M196.4 131.4v53.4h-2.5M201.5 131.4v55.9h-7.6M204 131.4v50.8h-10.1M252.3 139.1h5.1M265 139.1h2.5"/>
<path d="M277.7 139.1h2.5M280.2 131.4v22.9h-2.5M148.2 156.8h7.6M193.9 156.8h10.1M193.9 159.4h2.5M252.3 154.3h5.1M265 154.3h2.5M148.2 167h7.6M193.9 167h15.2M193.9 161.9h7.6M206.6 167v25.4h-12.7M252.3 167h5.1"/>
<path d="M265 167h2.5M277.7 167h2.5v5.1M148.2 192.4h7.6M148.2 182.2h7.6M150.7 187.3h5.1M155.8 184.8h-5.1v7.6"/>
</g>
<g fill="#008000" stroke="#008000" stroke-width=".21">
<circle cx="168.5" cy="111.1" r=".51"/>
<circle cx="168.5" cy="108.6" r=".51"/>
<circle cx="54.2" cy="88.3" r=".51"/>
<circle cx="150.7" cy="192.4" r=".51"/>
<circle cx="150.7" cy="187.3" r=".51"/>
<circle cx="122.8" cy="45.1" r=".51"/>
<circle cx="201.5" cy="161.9" r=".51"/>
<circle cx="204" cy="156.8" r=".51"/>
<circle cx="196.4" cy="159.4" r=".51"/>
<circle cx="117.7" cy="83.2" r=".51"/>
<circle cx="127.8" cy="80.6" r=".51"/>
<circle cx="115.1" cy="126.4" r=".51"/>
<circle cx="130.4" cy="126.4" r=".51"/>
<circle cx="193.9" cy="45.1" r=".51"/>
<circle cx="206.6" cy="167" r=".51"/>
<circle cx="148.2" cy="101" r=".51"/>
<circle cx="158.3" cy="101" r=".51"/>
<circle cx="168.5" cy="101" r=".51"/>
<circle cx="89.7" cy="113.7" r=".51"/>
<circle cx="77" cy="113.7" r=".51"/>
<circle cx="280.2" cy="139.1" r=".51"/>
<circle cx="145.6" cy="85.7" r=".51"/>
<circle cx="46.6" cy="85.7" r=".51"/>
<circle cx="46.6" cy="78.1" r=".51"/>
</g>
<g fill="none" stroke="#800080" stroke-width=".76">
<path d="M11.4 13.6h2.8l1 1v3.8l-1 .9h-2.8zM17.4 19.3v-3.8l1.8-1.9 1.9 1.9v3.8M17.4 16.5h3.7M23.3 17.4h2.8l1-.9v-1.9l-1-1h-2.8v5.7M29.2 13.6v5.7h3.8M35.2 19.3h1.9M35.2 15.5h.9v3.8M36.1 12.7v.9M39.1 19.3v-3.8h2.9l.9 1v2.8M45.1 13.6v5.7M47.9 15.5l-2.8 1.9 2.8 1.9M56 19.3h1.8"/>
<path d="M56 13.6h1.8M56.9 13.6v5.7M59.9 19.3v-3.8h2.9l.9 1v2.8M65.8 15.5h2M66.8 14.6v3.8l1 .9M69.8 17.4h3.8v-.9l-.9-1h-1.9l-1 1v1.9l1 .9h1.9M75.8 15.5v3.8M78.6 15.5h-.9l-1.9 1.9M80.7 16.5h1.9M82.6 13.6l-.9 1v4.7M85.6 15.5h1.9l1 1v2.8h-2.9l-.9-.9 .9-1h2.9M94.4 15.5h-2.9l-.9 1v1.9l.9 .9h2.9"/>
<path d="M96.5 17.4h3.8v-.9l-.9-1h-1.9l-1 1v1.9l1 .9h1.9M108.4 13.6v5.7M109.4 16.5l2.8 2.8M112.2 13.6l-3.8 3.8M114.4 13.6v5.7h3.8M120.3 14.6l.9-1h1.9l1 1v.9l-3.8 3.8h3.8M126.2 16.5h2.9l.9 .9v1l-.9 .9h-1.9l-1-.9zM130 13.6l-1.9 1-1.9 1.9M132.2 13.6h3.8v1l-3.8 3.8v.9h3.8"/>
</g>
<text font-size="7.2" fill="#800000" x="226.9" y="181">mbed-HDK</text>
<g font-size="3.6" fill="#800000">
<text x="27.4" y="85.7">USB</text>
<text x="226.9" y="187.3">DAPule-KL26Z-v1.0.0</text>
</g>
<g font-size="3.1" fill="#800000">
<text x="226.9" y="192.4">15/03/2018</text>
<text x="226.9" y="197.5">1/2</text>
<text x="243.5" y="192.4">14:13</text>
</g>
<g font-size="2.5" fill="#505050">
<text x="61.8" y="72.3">USBLC6-2</text>
<text x="61.1" y="113.7">K</text>
<text x="211.7" y="167">IF_NRST</text>
</g>
<g font-size="2.1" fill="#505050">
<text x="174" y="70.1">19</text>
<text x="181" y="71.3">IF_NRESET</text>
<text x="202.7" y="71.3">LED_MSD</text>
<text x="216.5" y="70.1">29</text>
<text x="58.3" y="75.2">2</text>
<text x="58.3" y="77.8">5</text>
<text x="64.2" y="76.3">GND</text>
<text x="174" y="72.7">21</text>
<text x="174" y="75.2">14</text>
<text x="181" y="73.8">NRESET_FB_ISP</text>
<text x="181" y="76.3">NRESET_FB_BL</text>
<text x="201.7" y="76.3">LED_UART</text>
<text x="203.3" y="73.8">LED_HID</text>
<text x="216.5" y="75.2">31</text>
<text x="216.5" y="72.7">30</text>
<text x="38.8" y="80.3">D+</text>
<text x="38.8" y="82.8">D-</text>
<text x="58.3" y="82.8">1</text>
<text x="58.3" y="80.3">3</text>
<text x="64.2" y="84">IO1</text>
<text x="64.2" y="81.4">IO2</text>
<text x="64.2" y="78.9">VBUS</text>
<text x="76.3" y="84">IO1</text>
<text x="76.3" y="81.4">IO2</text>
<text x="84.5" y="82.8">6</text>
<text x="84.5" y="80.3">4</text>
<text x="175.1" y="80.3">3</text>
<text x="175.1" y="82.8">4</text>
<text x="181" y="81.4">USB_D+</text>
<text x="181" y="84">USB_D-</text>
<text x="38.8" y="87.9">GND</text>
<text x="38.8" y="85.4">VBUS</text>
<text x="174" y="85.4">32</text>
<text x="181" y="86.5">USB_VBUS</text>
<text x="199.9" y="89">TGT_SWDIO</text>
<text x="200.1" y="86.5">TGT_SWCLK</text>
<text x="216.5" y="85.4">26</text>
<text x="216.5" y="87.9">27</text>
<text x="175.1" y="93">5</text>
<text x="175.1" y="90.5">6</text>
<text x="181" y="94.1">VOUT33</text>
<text x="181" y="91.6">VREGIN</text>
<text x="202.2" y="91.6">TGT_SWO</text>
<text x="216.5" y="95.5">22</text>
<text x="216.5" y="90.5">28</text>
<text x="174" y="98.1">15</text>
<text x="175.1" y="100.6">7</text>
<text x="181" y="99.2">VDD</text>
<text x="181" y="101.7">VDDA</text>
<text x="199.2" y="96.7">TGT_NRESET</text>
<text x="175.1" y="105.7">8</text>
<text x="181" y="106.8">VSSA</text>
<text x="199.4" y="106.8">SLEEP_NREQ</text>
<text x="199.6" y="104.3">WAKE_NREQ</text>
<text x="216.5" y="103.2">23</text>
<text x="216.5" y="105.7">20</text>
<text x="174" y="110.8">16</text>
<text x="175.1" y="108.2">2</text>
<text x="181" y="109.3">VSS1</text>
<text x="181" y="111.9">VSS2</text>
<text x="204.3" y="111.9">TGT_TX</text>
<text x="216.5" y="113.3">25</text>
<text x="216.5" y="110.8">24</text>
<text x="54.8" y="114.3">IN</text>
<text x="59.8" y="118">GND</text>
<text x="64.5" y="114.3">OUT</text>
<text x="174" y="115.8">17</text>
<text x="174" y="118.4">18</text>
<text x="181" y="117">XTALIN</text>
<text x="181" y="119.5">XTALOUT</text>
<text x="204.2" y="114.4">TGT_RX</text>
<text x="189.6" y="124" transform="rotate(-90 189.6 124)">NC1</text>
<text x="192.1" y="124" transform="rotate(-90 192.1 124)">NC2</text>
<text x="197.2" y="124" transform="rotate(-90 197.2 124)">NC4</text>
<text x="199.7" y="124" transform="rotate(-90 199.7 124)">NC5</text>
<text x="202.3" y="124" transform="rotate(-90 202.3 124)">NC6</text>
<text x="204.8" y="124" transform="rotate(-90 204.8 124)">NC7</text>
<text x="188.4" y="129.9" transform="rotate(-90 188.4 129.9)">9</text>
<text x="191" y="129.9" transform="rotate(-90 191 129.9)">1</text>
<text x="196.1" y="131" transform="rotate(-90 196.1 131)">10</text>
<text x="198.6" y="131" transform="rotate(-90 198.6 131)">11</text>
<text x="201.1" y="131" transform="rotate(-90 201.1 131)">12</text>
<text x="203.7" y="131" transform="rotate(-90 203.7 131)">13</text>
<text x="157.4" y="156.5">1</text>
<text x="163.2" y="157.6">VCC</text>
<text x="174.1" y="160.1">SWCLK/TCLK</text>
<text x="174.7" y="157.6">SWDIO/TMS</text>
<text x="191.1" y="159">4</text>
<text x="191.1" y="161.6">6</text>
<text x="191.1" y="156.5">2</text>
<text x="157.4" y="166.6">5</text>
<text x="163.2" y="167.8">GND</text>
<text x="176.8" y="162.7">SWO/TDO</text>
<text x="178.9" y="167.8">NRESET</text>
<text x="191.1" y="166.6">3</text>
<text x="157.4" y="181.9">1</text>
<text x="157.4" y="184.4">3</text>
<text x="163.2" y="183">VCC</text>
<text x="163.2" y="185.5">GND</text>
<text x="174.1" y="185.5">SWCLK/TCLK</text>
<text x="174.7" y="183">SWDIO/TMS</text>
<text x="191.1" y="181.9">2</text>
<text x="191.1" y="184.4">4</text>
<text x="157.4" y="187">5</text>
<text x="157.4" y="189.5">7</text>
<text x="163.2" y="188.1">GND</text>
<text x="163.2" y="190.6">KEY</text>
<text x="176.8" y="188.1">SWO/TDO</text>
<text x="179.4" y="190.6">NC/TDI</text>
<text x="191.1" y="187">6</text>
<text x="191.1" y="189.5">8</text>
<text x="157.4" y="192">9</text>
<text x="163.2" y="193.1">GND</text>
<text x="178.9" y="193.1">NRESET</text>
<text x="191.1" y="192">10</text>
</g>
</svg>
